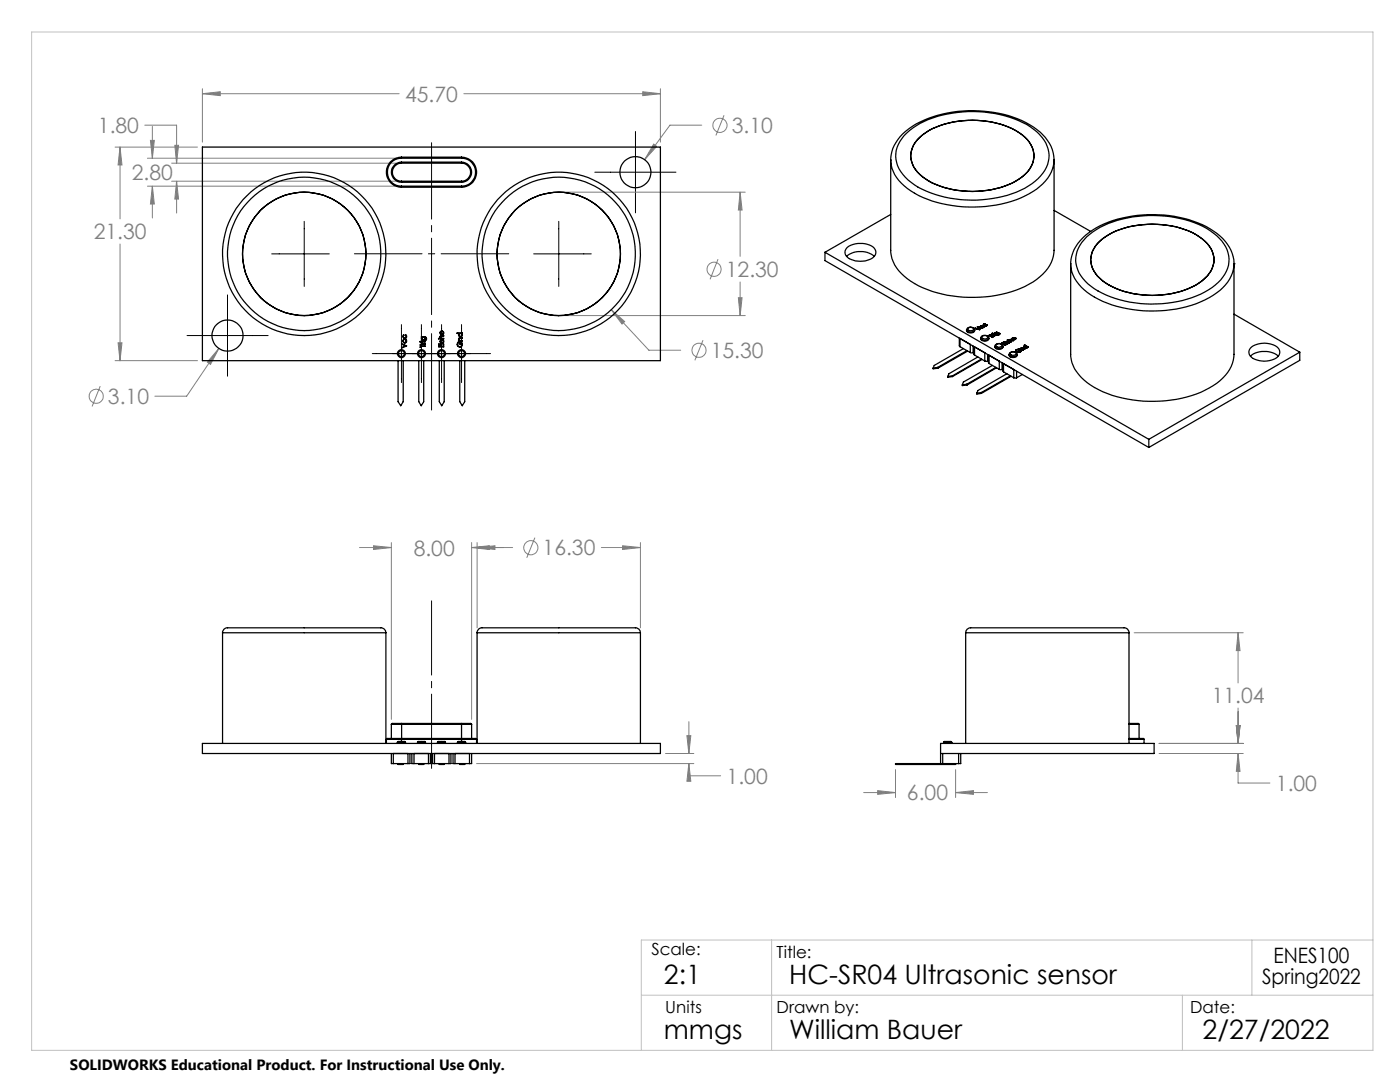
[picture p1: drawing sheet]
<svg xmlns="http://www.w3.org/2000/svg" width="279mm" height="216mm" viewBox="0 0 279 216" stroke-linecap="round" stroke-linejoin="round" font-family="sans-serif">
<g fill="none" stroke="#808080" stroke-width=".2">
<path d="M40.4 18.7l3.6-.4v.8zM40.4 17.7v10.7M40.4 18.7h39.3M92.6 18.7h39.2M128.3 18.3l3.5 .4-3.5 .4zM131.8 17.7v10.7M23 29.4h16.4M24 29.4l.3 3.5h-.7zM24 29.4v14.3M28.9 25h6.3v7.6M29.4 31.6h49.7M29.4 37.1h49.7"/>
<path d="M30 28h.8l-.4 3.6zM30.4 37.1l.4 3.6h-.8zM30.4 25.2v6.4M30.4 37.1v6.4M34.3 32.6h44.8M34.3 36.2h44.8M34.9 29h.7l-.4 3.6zM35.2 36.2l.4 3.5h-.7zM35.2 36.2v6.3M112.5 38.3h36.2M130.5 28.8l.6 .4-2.4 2.7zM140.1 25h-6.4l-5 6.9"/>
<path d="M144.5 23l-1.6 4M147.7 38.3l.4 3.6h-.7zM147.7 38.3v12.9M24 48.7v23.3M143.3 51.7l-1.6 4M147.4 59.4h.7l-.4 3.6zM147.7 56.3v6.7M20 77l-1.6 4.1M23 72h16.4M23.6 68.4h.7l-.3 3.6zM43.7 69.5l-1.7 3.2-.6-.5zM43.7 69.5l-6.4 9.6h-6.4"/>
<path d="M112.5 63h36.2M122 61.8l2.7 2.4-.6 .5zM122 61.8l7.5 8.1h6.4M140.3 67.9l-1.6 4M71.8 109.3h6.3M74.5 108.9l3.6 .4-3.6 .3zM78.1 108.3v35.2M94.1 109.3l3.5-.4v.7zM94.1 108.3v35.2M94.1 109.3h8.2M95.2 109.3l3.6-.4v.7zM95.2 108.3v17"/>
<path d="M106.8 107.3l-1.7 4M120 109.3h7.8M124.2 108.9l3.6 .4-3.6 .3zM127.8 108.3v17M226.3 126.3h21.8M247.1 126.3l.4 3.5h-.8zM247.1 126.3v10M95.1 152.4h43.4M132.8 150.4h5.7M137.1 146.8h.8l-.4 3.6zM137.5 152.4l.4 3.5h-.8zM137.5 152.4v2.4h6.3"/>
<path d="M137.5 144v6.4M172.4 158.2h6.3M175.2 157.8l3.5 .4-3.5 .3zM178.7 153.6v5.5M190.7 158.2l3.6-.4v.7zM190.7 153.6v5.5M190.7 158.2h6.4M231.3 150.4h16.8M231.3 148.3h16.8M246.7 144.8h.8l-.4 3.5zM247.1 150.4l.4 3.5h-.8zM247.1 150.4v5.8h6.3"/>
<path d="M247.1 141.3v7"/>
<circle cx="143.7" cy="25" r="1.42"/>
<circle cx="142.5" cy="53.7" r="1.41"/>
<circle cx="19.2" cy="79.1" r="1.4"/>
<circle cx="139.5" cy="69.9" r="1.4"/>
<circle cx="105.9" cy="109.3" r="1.41"/>
</g>
<path d="M86.1 119.9v33.4" fill="none" stroke="#000" stroke-width=".2" stroke-dasharray="15.2 1.3 1.3 1.3" stroke-dashoffset=".4"/>
<path d="M86.1 27.3v55.7" fill="none" stroke="#000" stroke-width=".2" stroke-dasharray="15.2 1.3 1.3 1.3" stroke-dashoffset="-1.1"/>
<path d="M70.7 50.6h30.8" fill="none" stroke="#000" stroke-width=".2" stroke-dasharray="15.2 1.3 1.3 1.3" stroke-dashoffset="1.7"/>
<g fill="none" stroke="#000" stroke-width=".2">
<path d="M118.7 34.4h16.2M126.8 26.2v16.3M45.4 58.8v16.3M54.2 50.7h11.5M60.7 44.2v12.9M106.5 50.7h11.5M111.5 44.2v12.9M37.3 67h16.2M74.3 70.6h23.6M80.1 64.8v11.5M84.1 64.8v11.5M88.1 64.8v11.5"/>
<path d="M92.1 64.8v11.5"/>
</g>
<path d="M6.3 6.4h267.7v203.2h-267.7zM128 198.6h146M154 187.6v22M236 198.6v11M249.8 187.6v11M274 187.6h-146v22" fill="none" stroke="#c0c0c0" stroke-width=".2"/>
<path d="M94.1 109.3l3.5-.4v.7zM74.5 108.9l3.6 .4-3.6 .3zM95.2 109.3l3.6-.4v.7zM124.2 108.9l3.6 .4-3.6 .3zM137.5 152.4l.4 3.5h-.8zM137.1 146.8h.8l-.4 3.6zM246.7 144.8h.8l-.4 3.5zM247.1 150.4l.4 3.5h-.8zM246.7 144.8h.8l-.4 3.5zM247.1 126.3l.4 3.5h-.8zM190.7 158.2l3.6-.4v.7zM175.2 157.8l3.5 .4-3.5 .3zM24 29.4l.3 3.5h-.7zM23.6 68.4h.7l-.3 3.6zM128.3 18.3l3.5 .4-3.5 .4zM40.4 18.7l3.6-.4v.8zM43.7 69.5l-2.3 2.7 .6 .5zM130.5 28.8l-1.8 3.1 2.4-2.7zM147.7 38.3l.4 3.6h-.7zM147.4 59.4h.7l-.4 3.6zM122 61.8l2.1 2.9 .6-.5zM34.9 29h.7l-.4 3.6zM35.2 36.2l.4 3.5h-.7zM30 28h.8l-.4 3.6zM30.4 37.1l.4 3.6h-.8z" fill="#808080"/>
<g fill="none" stroke="#000" stroke-width=".25">
<path d="M40.4 29.4h91.4v42.6h-91.4zM80.1 32.6a1.8 1.8 0 0 0-1.8 1.8 1.8 1.8 0 0 0 1.8 1.8M80.1 36.2l.1 .2M80.1 32.3a2.01 2.01 0 0 0-2 2.1 2.01 2.01 0 0 0 2.1 2M80.1 32.3v.3M80.1 31.6a2.79 2.79 0 0 0-2.8 2.8 2.79 2.79 0 0 0 2.8 2.7M80.1 37.1v.3M80.1 31.4a3 3 0 0 0-3 3 3 3 0 0 0 3 3M80.1 31.4v.2M80.1 32.6h12M80.1 32.3h12M80.1 36.2h12"/>
<path d="M80.1 31.6h12M80.1 31.4h12M80.1 37.1h12M80.1 37.4h12M80.2 36.4h11.9M92.1 32.3v.3M92.1 32.6a1.8 1.8 0 0 1 1.8 1.8 1.8 1.8 0 0 1-1.8 1.8M92.1 32.3a2.01 2.01 0 0 1 2 2.1 2.01 2.01 0 0 1-2 2M92.1 36.2v.2M92.1 31.4v.2M92.1 31.6a2.79 2.79 0 0 1 2.8 2.8 2.79 2.79 0 0 1-2.8 2.7M92.1 31.4a3 3 0 0 1 3 3 3 3 0 0 1-3 3"/>
<path d="M92.1 37.1v.3M177.8 31.9a7.2 7.2 0 0 0 3.3 5.7 22.6 22.6 0 0 0 14.5 3.7 19.6 19.6 0 0 0 12.5-4.6 6.8 6.8 0 0 0 2.3-4.8M180.2 26.7a20 20 0 0 1 13-4.6 22.1 22.1 0 0 1 13.7 3.8 7.7 7.7 0 0 1 3.5 6v18.1a7.5 7.5 0 0 1-3.5 5.8 23.8 23.8 0 0 1-16.8 3.3 17.4 17.4 0 0 1-10.7-5.1l-1.1-1.8-.5-1.9v-18.4a7.1 7.1 0 0 1 2.4-5.2zM180.4 27.1a16.8 16.8 0 0 1 10.7-4.7 22.7 22.7 0 0 1 14.5 2.9 7.1 7.1 0 0 1 3.7 6.3 8.2 8.2 0 0 1-4.8 6 23.8 23.8 0 0 1-22-.7 7.1 7.1 0 0 1-3.7-6.3 6.4 6.4 0 0 1 1.6-3.5zM183.1 27.9a14.5 14.5 0 0 1 10-3.9 16.2 16.2 0 0 1 11.4 3.4 4.7 4.7 0 0 1 0 7.4 16.5 16.5 0 0 1-12.4 3.3 14.1 14.1 0 0 1-9-3.8 4.6 4.6 0 0 1 0-6.4zM164.6 50.3v1.7l64.7 37.3M164.6 50.3l64.7 37.4M168.9 51.2a4.5 4.5 0 0 1 5.6 0M169.2 49.3a4.7 4.7 0 0 1 5.3 .2 1.4 1.4 0 0 1-1 2.3 4.1 4.1 0 0 1-4.7-.9l-.1-.8zM177.8 42.8l-13.2 7.5M210.4 42l7.3 4.2M213.7 52.6a8.2 8.2 0 0 0 4.7 6.7 25.5 25.5 0 0 0 22.9 .1 8.7 8.7 0 0 0 4.9-6.2l.1-.6"/>
<path d="M216.1 47.4a19 19 0 0 1 12-4.5 22.5 22.5 0 0 1 14.8 3.7 7.9 7.9 0 0 1 3.4 6v18.1a8.2 8.2 0 0 1-5 6.7 25.5 25.5 0 0 1-22.9-.1 8.2 8.2 0 0 1-4.7-6.6v-18.1a7.4 7.4 0 0 1 2.4-5.2zM216.9 47.3a19.8 19.8 0 0 1 13.4-4.3 19.7 19.7 0 0 1 12.5 4 5.9 5.9 0 0 1 .8 8.8 18.2 18.2 0 0 1-12.8 4.8 20.7 20.7 0 0 1-13.7-3.9 5.9 5.9 0 0 1-1.6-7.7zM219.5 48.1a16.5 16.5 0 0 1 12.4-3.3 13.1 13.1 0 0 1 9.4 4.3 4.5 4.5 0 0 1-.8 6.4 15.5 15.5 0 0 1-10.5 3.4 15.2 15.2 0 0 1-11-3.8 4.6 4.6 0 0 1 .5-7zM246.3 52.6h.1M79.4 72v8.2l.6 .8 .5-.8v-8.2M80.2 68.6l.9 .4-.9 .5 .7-.5zM80.4 66.9l.2-.1-.1 .2a.3 .3 0 0 0 .1 .4 .3 .3 0 0 0 .4-.1 .3 .3 0 0 0-.1-.4 .37 .37 0 0 1 .2 .5 .37 .37 0 0 1-.5 .2 .37 .37 0 0 1-.2-.5zM80.6 67.7a.37 .37 0 0 0-.1 .4 .37 .37 0 0 0 .4 .2l.2-.2-.2-.3a.39 .39 0 0 1 .1 .5 .39 .39 0 0 1-.5 .1 .39 .39 0 0 1-.1-.6zM83.6 72v8.2l.5 .8 .5-.8v-8.2M83.9 68.8l.1 .2 .8 .1h-.8l-.1 .2zM84.1 67.2h.6a.39 .39 0 0 1 .4 .3 .39 .39 0 0 1-.2 .4 .35 .35 0 0 0 .1-.4 .35 .35 0 0 0-.3-.2 .37 .37 0 0 1 0 .6 .37 .37 0 0 1-.5 0 .37 .37 0 0 1 0-.6zM84.1 68.2h.7z"/>
<path d="M84.1 68.3l.1 .2 .6 .1v.1h-.7zM84.7 67.3h.1M87.6 68.7h.1v.4h.2v-.4h.2v.4h.3v-.4h.1v.5h-.9zM87.7 72v8.2l.5 .8 .5-.8v-8.2M87.8 67.1l.1-.1h.6v.1h-.4a.25 .25 0 0 0-.2 .3 .25 .25 0 0 0 .4 .1l.2 .1h-1v-.1h.4zM88 67.8l-.1 .2a.3 .3 0 0 0 .2 .4 .3 .3 0 0 0 .4-.1 .3 .3 0 0 0-.2-.4 .37 .37 0 0 1 .2 .4 .37 .37 0 0 1-.4 .2 .37 .37 0 0 1-.3-.4zM91.2 66.4h1.1l-.2 .1a.38 .38 0 0 1 .1 .6 .38 .38 0 0 1-.6 0 .38 .38 0 0 1 .1-.6h-.5zM91.4 68.3l.1 .1a.44 .44 0 0 0 0 .7 .44 .44 0 0 0 .7-.2 .44 .44 0 0 0-.3-.6v.4h-.1v-.5a.54 .54 0 0 1 .4 .7 .54 .54 0 0 1-.7 .3 .54 .54 0 0 1-.2-.8zM91.7 67.4h.6v.1h-.5a.25 .25 0 0 0-.2 .3 .25 .25 0 0 0 .4 .1l.3 .2h-.8l.2-.2-.2-.2zM91.8 72v8.2l.5 .8 .4-.8v-8.2M186.2 73.4v.2l.9-.1M187.1 73.3l-.9 .1"/>
<path d="M187.1 73.3v.2M189.2 75.1v.2l.9-.2M190.1 75v.1M190.1 75l-.9 .1M191.5 67.5v1.5l.1 .2M191.6 69.2v-1.7l2 1.2v1.6M191.6 69.2l2 1.1M192.1 76.8v.1l.9-.1M192.3 69.6l-5.9 3.3-.2 .5M192.9 65.8a.84 .84 0 0 1 .8-.5 .84 .84 0 0 1 .8 .5M192.9 65.8a.94 .94 0 0 0 1.6 0 .85 .85 0 0 1-.8 .6 .85 .85 0 0 1-.8-.6zM193 70l-5.9 3.3"/>
<path d="M193 76.7v.1M193 76.7l-.9 .1M193.1 70.1l-6 3.4M193.1 65.5a.7 .7 0 0 1 1.2 .2 .75 .75 0 0 1-1.2 0zM193.6 70.3h.6M194.2 69v1.3M194.4 69.1v1.7h.1M194.4 70.3h-.2M194.5 70.8v-1.6l2 1.2v1.6M194.5 70.8l2 1.2M194.6 65.5h.1M194.6 65.5l.8 .2"/>
<path d="M194.6 65.5l.9 .3M194.9 78.5v.1l1-.1M195.1 65.2h.1M195.1 65.2l.4 .6M195.1 65.2l.3 .5M195.2 71.2l-5.8 3.4-.2 .5M195.4 65.7h.1M195.7 65.3v.1M195.7 65.1h-.1a.38 .38 0 0 0 .4 .4 .38 .38 0 0 0 .4-.3M195.7 65.1l.3-.1-.3 .2v.2M195.7 65.1l-.1 .1M195.7 65.1h.1"/>
<path d="M195.7 65.4h.4M195.7 65.4h.1M195.7 67.5a.94 .94 0 0 0 1.6 0 .83 .83 0 0 1-.8 .6 .83 .83 0 0 1-.8-.6zM195.8 67.5a.83 .83 0 0 1 .7-.6 .83 .83 0 0 1 .8 .6M195.9 71.6l-5.8 3.4M195.9 78.3l-1 .2M195.9 78.3v.2M196 67.2a.7 .7 0 0 1 1.1 .1 .75 .75 0 0 1-1.2 0zM196 71.7l-5.9 3.4M196.1 65.3l-.4 .1M196.1 65.3v.1M196.3 65.2l-.2 .1"/>
<path d="M196.3 65.2l-.2 .2M196.3 65.2h.1M196.3 64.9l.1 .1M196.3 64.7v.1a.38 .38 0 0 0 .3 .3 .38 .38 0 0 0 .4-.3M196.3 64.7l.4-.1-.4 .2 .1 .2M196.3 64.7l-.1 .2M196.3 64.7h.1M196.4 65h.4M196.4 65.2h.1M196.4 65h.1M196.4 65.2v.1M196.5 72h.6"/>
<path d="M196.7 64.7h-.4M196.8 65h-.4M196.8 65h.1M197 64.8l-.2 .2M197.1 70.7v1.3M197.3 70.8l.1 1.7M197.3 71.9l-.2 .1M197.4 72.5v-1.6l2 1.2v1.6M197.4 72.5l2 1.2M197.5 66.9l.7 .4-.8-.3h-.2M197.5 66.9l.6 .4M197.6 66.8l.1 .1"/>
<path d="M197.6 66.8l-.4 .2M197.6 66.8h.1M197.7 66.9h-.2M197.9 66.8h.1M197.9 66.8l.5 .3-.1-.1M197.9 66.8l.1 .1M198 66.5h.1M198 66.5v.1M198 66.7v.2M198 66.7v.1M198 66.7h.1M198 72.9l-5.7 3.3-.2 .6"/>
<path d="M198.1 66.8v.1M198.1 66.9l.2 .1M198.1 66.7v.2M198.1 66.7h-.1M198.1 66.5h.1M198.1 66.9h.1M198.2 66.6h.1M198.2 66.6l.6 .3zM198.2 66.6l.6 .4M198.3 67h.1M198.3 67l.1 .1M198.6 69.1a.85 .85 0 0 0 .7 .7 .85 .85 0 0 0 .9-.5v-.2"/>
<path d="M198.6 66.4l-.1 .1a.36 .36 0 0 0 .4 .3 .36 .36 0 0 0 .3-.3M198.6 66.4l-.1 .2M198.6 66.6l.1 .1M198.6 66.4h.1M198.7 66.7h.4M198.7 66.7l-.1-.1a.27 .27 0 0 1 .3-.2 .27 .27 0 0 1 .2 .2v.1M198.7 66.7h.1M198.7 68.8a.85 .85 0 0 1 1.5 .3 .93 .93 0 0 1-1.6-.1zM198.8 73.3l-5.8 3.4M198.9 66.3h.1M198.9 68.7a.57 .57 0 0 1 .6-.2 .57 .57 0 0 1 .4 .6 .63 .63 0 0 1-.7 .2 .63 .63 0 0 1-.4-.5zM198.9 66.3v.1"/>
<path d="M198.9 66.3l.4 .2M198.9 73.4l-5.9 3.4M198.9 66.4h-.3M198.9 66.4h.1M199 66.9h.1M199.1 66.7h-.4M199.1 66.7h.1M199.2 66.6l-.1 .1M199.2 66.5h.1M199.3 66.5l.1 .1-.1 .2M199.3 66.8l-.3 .1M199.3 66.8h.1"/>
<path d="M199.3 66.5l.2 .1M199.3 66.5h.1M199.4 66.7l-.1 .1M199.4 73.7h.6M199.5 66.6l-.1 .2-.4 .1M199.5 66.6v.1M199.5 66.6h.1M200 72.4v1.3M200.1 68.5l.2 .1M200.2 72.5l.1 1.7M200.2 73.6l-.2 .1M200.3 68.6h.1"/>
<path d="M200.3 74.2v-1.6l2 1.1v1.7M200.3 74.2l2 1.2M200.3 68.3h.1M200.3 68.3l-.2 .2M200.3 68.3l-.4 .2 .7 .4 .3-.3M200.3 68.7l.3 .1M200.3 68.7h.1M200.6 68.4l.1 .1M200.6 68.4l-.3 .2M200.6 68.4h.1M200.6 68.8h.1M200.7 68.5l-.4 .2"/>
<path d="M200.8 68.3l.1 .1M200.9 68.1l-.1 .1a.36 .36 0 0 0 .3 .3 .36 .36 0 0 0 .4-.3M200.9 68.1h.3l-.4 .1 .1 .2M200.9 68.2l-.2 .1M200.9 68.1v.1M200.9 68.4h.4M200.9 68.4h.1M200.9 68.6h.1M200.9 68.6l-.3 .2M200.9 74.6l-5.7 3.3-.3 .6M201 67.8l.4 .1M201 67.8l.8 .4"/>
<path d="M201 67.8h.1M201.1 67.8l.3 .1M201.2 68.1l-.3 .1M201.3 68.4h.1M201.4 70.7a.84 .84 0 0 1 .8-.5 .84 .84 0 0 1 .8 .5M201.4 70.7v.2a.91 .91 0 0 0 1.6 0v-.2M201.4 70.7a.91 .91 0 0 0 1.6 0M201.4 68.3l-.1 .1M201.4 68.3h.1M201.5 67.9v.1M201.5 68l.1 .1M201.5 67.8h.4"/>
<path d="M201.5 67.8l-.1 .1M201.5 68.2l-.1 .1M201.5 68.3h.1M201.5 67.8h.1M201.5 68h.1M201.5 68.2v.1M201.5 67.8v.2M201.5 67.8l.4 .1M201.6 70.4a.68 .68 0 0 1 1.2 .2 .64 .64 0 0 1-.7 .3 .64 .64 0 0 1-.5-.5zM201.6 68.1h.1M201.6 68.1l.2 .1M201.6 75l-5.7 3.3"/>
<path d="M201.8 75.1l-5.9 3.4M201.9 67.9l.3 .1M201.9 67.8l.3 .2M201.9 67.8h.1M202.1 67.5h-.1a.36 .36 0 0 0 .3 .3 .36 .36 0 0 0 .4-.3h-.1M202.1 67.6v.1M202.1 67.5h.1M202.1 67.7h.5M202.1 67.7a.25 .25 0 0 1 .2-.3 .25 .25 0 0 1 .3 .3M202.1 67.7h.1M202.3 75.4h.6M202.4 67.4l.2 .1"/>
<path d="M202.4 67.4l-.3 .1M202.4 67.4h.1M202.6 67.7h.1M202.6 67.5l.1 .1M202.6 67.5h.1M202.6 67.6v.1M202.8 70l.1 .2M202.8 69.8h-.1a.5 .5 0 0 0 .5 .5 .5 .5 0 0 0 .5-.4l-.1-.1M202.8 69.8l.5-.1-.5 .2 .1 .3M202.8 69.8l-.1 .2M202.8 69.8h.1M202.9 74.1v1.3"/>
<path d="M202.9 70.2h.7M202.9 70.2h.1M203.6 70.2h-.7M203.6 70.2h.1M203.6 69.8l-.3 .2 .3-.2v.4M203.6 69.6l.6 .3-.3-.1M203.6 69.6h.1M203.6 69.8l.1 .1M203.6 69.8h.1M203.7 70l-.1 .2M203.7 69.6h.1M203.8 69.5h.5"/>
<path d="M203.8 69.5l-.1 .1M203.8 69.6v.1M203.8 69.5h.1M203.8 69.5h-.1M203.8 69.7l.1 .1M203.8 69.7h.1M203.9 69.8h.1M203.9 69.8l.2 .1M204 74.7l-1.1 .7M204.3 69.5l.2 .1-.5-.1h-.2v.2M204.3 69.5l.2 .2M204.3 69.5h.1"/>
<path d="M204.4 69.1l-.1 .1a.36 .36 0 0 0 .4 .3 .36 .36 0 0 0 .3-.2M204.4 69.1l-.1 .2M204.4 69.3l.1 .1M204.4 69.1h.1M204.5 69.4h.4M204.5 69.4h-.1a.27 .27 0 0 1 .2-.3 .27 .27 0 0 1 .3 .2v.1M204.5 69.4h.1M204.5 68.9h.1M204.5 68.9l.6 .4M204.5 68.9l.2 .2M204.5 68.9l.7 .4M204.7 69.1h-.3"/>
<path d="M204.7 69.1h.1M204.9 69.4h.1M205 69.3l-.1 .1M205 69.3h.1M246.3 62.7l13.1 7.6M249.6 69.5a4.4 4.4 0 0 1 5.5 0 1.4 1.4 0 0 1-1 2.2 4.2 4.2 0 0 1-4.7-.9l-.1-.8zM249.6 71.1a4.5 4.5 0 0 1 5.5 0M259.4 70.3l-30.1 17.4M259.4 70.3v1.6l-30.1 17.4M229.3 87.7v1.6M44.4 126.3a1.1 1.1 0 0 1 1.5-1h29.9a1.05 1.05 0 0 1 1.2 1M44.4 126.3h32.6"/>
<path d="M44.4 126.3v22M77 126.3v22M95.2 126.3a1.1 1.1 0 0 1 1.5-1h29.9a1.05 1.05 0 0 1 1.2 1M95.2 126.3h32.6M95.2 126.3v22M127.8 126.3v22M192.7 126.3a1.2 1.2 0 0 1 1.6-1h29.7a1.07 1.07 0 0 1 1.3 1M192.7 126.3h32.6M192.7 126.3v22M225.3 126.3v22M40.4 148.3h91.4v2.1h-91.4zM77.1 147.5h3"/>
<path d="M77.1 147.5v.8M78.1 150.4v2h.4M78.1 144.5h2.1M78.1 144.5v2.9M78.5 152.4h2.9M78.5 150.4v2M79.3 148.1h1.6M79.3 148.1v.2M79.4 152.4v.1h1.1v-.1M80 152.4v.1M80.1 148h-.7l-.1 .1M80.1 148h.7l.1 .1"/>
<path d="M80.1 147.4h-2.9l-.1 .1M80.1 144.4h-1.9l-.1 .1M80.1 147.4v.1M80.1 144.4l.1 .1M80.1 147.5h12M80.1 147.4h12M80.1 147.5v.5M80.1 144.4h12M80.2 144.5v2.9M80.2 144.5h11.9M80.9 148.1v.2M81.4 150.4v2"/>
<path d="M81.8 150.4v2h-.4M82.2 150.4v2h.4M82.6 152.4h2.9M82.6 150.4v2M83.3 148.1l.1-.1h1.4l.1 .1M83.3 148.1h1.6M83.3 148.1v.2M83.6 152.4v.1h1v-.1M84.1 152.4v.1M84.9 148.1v.2M85.5 150.4v2M85.9 150.4v2h-.4"/>
<path d="M86.3 150.4v2h.4M86.7 152.4h2.9M86.7 150.4v2M87.3 148.1l.1-.1h1.4l.1 .1M87.3 148.1h1.6M87.3 148.1v.2M87.7 152.4v.1h1v-.1M88.2 152.4v.1M88.9 148.1v.2M89.6 150.4v2M90 150.4v2h-.4M90.4 150.4v2h.4"/>
<path d="M90.8 150.4v2M90.8 152.4h2.9M91.3 148.1h1.6M91.3 148.1v.2M91.8 152.4v.1h.9v-.1M92.1 148h-.7l-.1 .1M92.1 148h.7l.1 .1M92.1 147.4h2.9l.1 .1M92.1 144.4h1.9l.1 .1M92.1 147.4v.1M92.1 144.4v.1M92.1 147.5h3"/>
<path d="M92.1 144.5h2M92.1 144.5v2.9M92.1 147.5v.5M92.3 152.4v.1M92.9 148.1v.2M93.7 150.4v2M94.1 150.4v2h-.4M94.1 144.5v2.9M95.1 147.5v.8M179.5 152.4v.1M187.7 152.4h.4M187.7 150.4h42.6v-2.1h-42.6v4.1"/>
<path d="M187.7 152.4h-9v.1h12v-.1M188.1 152.4h3.2M188.1 150.4v2M188.3 148.1l.2-.1h1.3l.1 .1M188.3 148.1h1.6M188.3 148.1v.2M189.9 148.1v.2M191.3 150.4v2M191.7 150.4v2h-.4M225.3 147.4h2.9l.1 .1M225.3 144.4h1.9l.1 .1M225.3 147.5h3"/>
<path d="M225.3 144.5h2M227.3 144.5v2.9M228.3 147.5v.8"/>
<circle cx="126.8" cy="34.4" r="3.1"/>
<circle cx="60.7" cy="50.7" r="16.3"/>
<circle cx="60.7" cy="50.7" r="15.3"/>
<circle cx="60.7" cy="50.7" r="12.3"/>
<circle cx="111.5" cy="50.7" r="16.3"/>
<circle cx="111.5" cy="50.7" r="15.3"/>
<circle cx="111.5" cy="50.7" r="12.3"/>
<circle cx="45.4" cy="67" r="3.1"/>
<circle cx="80.1" cy="70.6" r=".8"/>
<circle cx="80.1" cy="70.6" r=".6"/>
<circle cx="83.9" cy="68.2" r=".08"/>
<circle cx="84.1" cy="70.6" r=".8"/>
<circle cx="84.1" cy="70.6" r=".6"/>
<circle cx="84.5" cy="67.6" r=".29"/>
<circle cx="88.1" cy="70.6" r=".8"/>
<circle cx="88.1" cy="70.6" r=".6"/>
<circle cx="88.2" cy="66.4" r=".3"/>
<circle cx="88.2" cy="66.4" r=".37"/>
<circle cx="91.9" cy="66.8" r=".3"/>
<circle cx="92.1" cy="70.6" r=".8"/>
<circle cx="92.1" cy="70.6" r=".6"/>
</g>
<g font-size="5.3">
<text x="132.5" y="196.4">2:1</text>
<text x="157.5" y="196.4">HC-SR04 Ultrasonic sensor</text>
<text x="132.5" y="207.4">mmgs</text>
<text x="157.5" y="207.4">William Bauer</text>
<text x="240" y="207.4">2/27/2022</text>
</g>
<g font-size="4.2" fill="#808080">
<text x="80.8" y="20.3">45.70</text>
<text x="19.5" y="26.6">1.80</text>
<text x="146" y="26.5">3.10</text>
<text x="26.3" y="35.9">2.80</text>
<text x="18.7" y="47.8">21.30</text>
<text x="144.9" y="55.3">12.30</text>
<text x="141.8" y="71.4">15.30</text>
<text x="21.5" y="80.6">3.10</text>
<text x="82.6" y="110.9">8.00</text>
<text x="108.3" y="110.8">16.30</text>
<text x="241.8" y="140.4">11.04</text>
<text x="145" y="156.4">1.00</text>
<text x="181" y="159.7">6.00</text>
<text x="254.6" y="157.8">1.00</text>
</g>
<g font-size="4.2">
<text x="251.9" y="196.4">Spring2022</text>
<text x="254.2" y="192.2">ENES100</text>
</g>
<g font-size="3.3">
<text x="130" y="190.6">Scale:</text>
<text x="155" y="191.2">Title:</text>
<text x="132.8" y="202.2">Units</text>
<text x="155" y="202.2">Drawn by:</text>
<text x="237.5" y="202.2">Date:</text>
</g>
<text font-size="3" x="14" y="213.5">SOLIDWORKS Educational Product. For Instructional Use Only.</text>
</svg>
